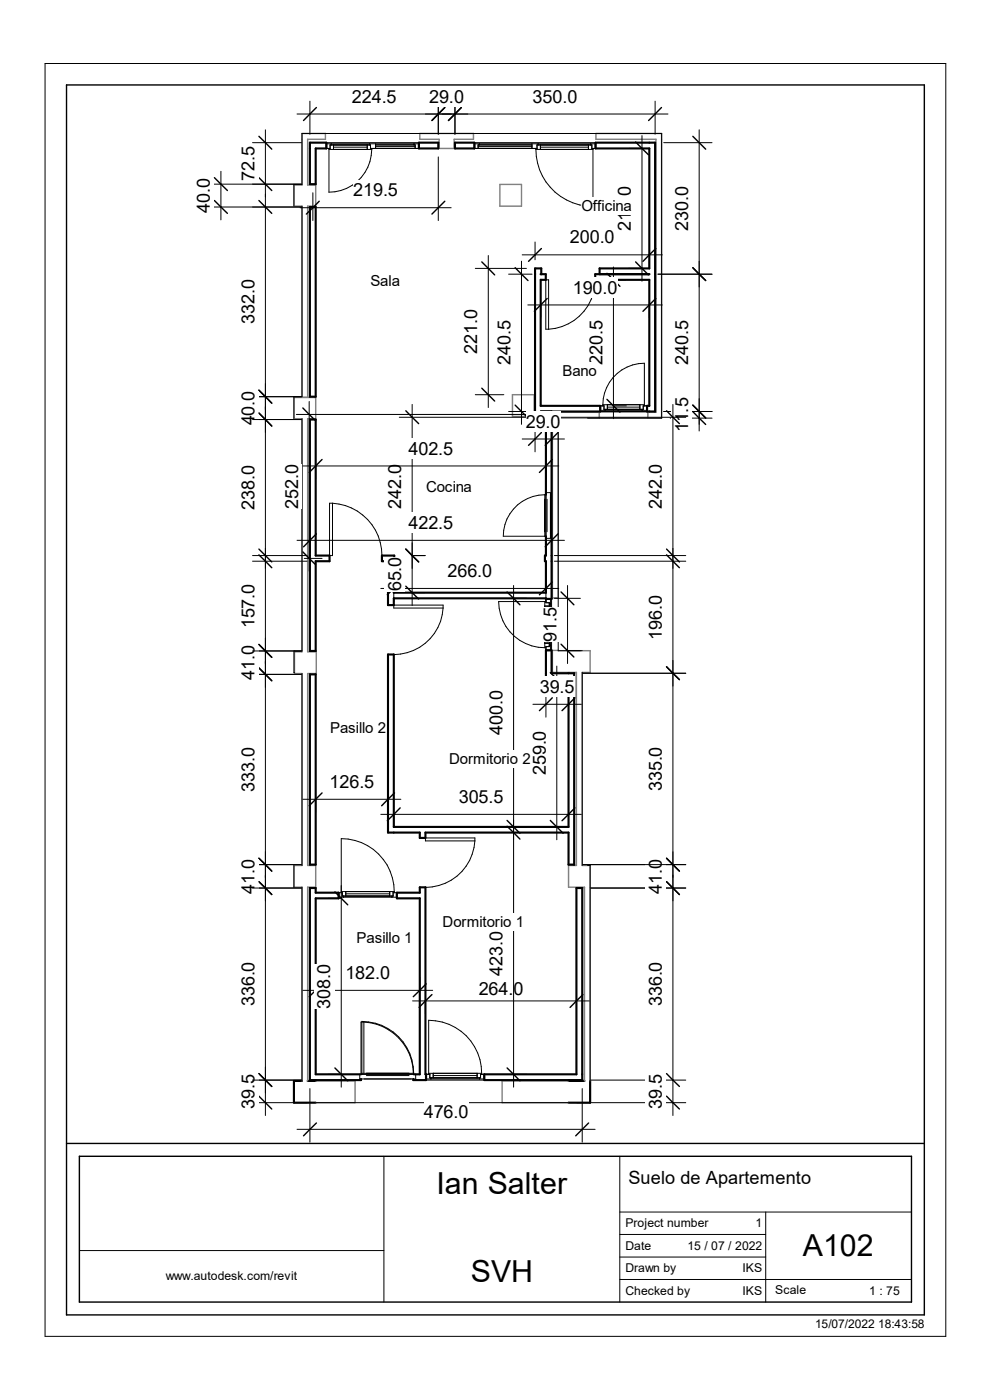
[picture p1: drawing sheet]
<svg xmlns="http://www.w3.org/2000/svg" width="297mm" height="420mm" viewBox="0 0 297 420" stroke-linecap="round" stroke-linejoin="round" font-family="sans-serif">
<g fill="none" stroke="#000" stroke-width=".64">
<path d="M92.9 42.8h4.9v1.7h-3.2v10.7h-1.7zM125.6 42.8h5.8v1.7h-5.8zM136.4 42.8h5.8v1.7h-5.8zM92.9 62.1h1.7v56.9h-1.7zM162.1 82.3h1.5v1.6h-1.5v37.9h17.8v1.6h-17.8M162.2 82.3v-1.8h-1.8v44.7h3.2v23.2M179.7 82.3v-1.8h14.9v-36h-16.1v-1.7h17.8v80.6h-2.4v-1.6h.7v-37.9h-16.2v-1.6h16.2M92.9 125.9h1.7v40.8h4.2v1.7h-4.2v26.9h-1.7zM165.3 123.4v56.3h-1.7v-.2h-45.6v2h-1.7v-13.1h-1.8v-1.7h3.7l-.2 11.1h45.6v-9.4h-.3v-1.7h.3v-5.8M116.3 196.3h1.7v51.8h52.4v-44.4h-6.8v-8.6h1.7v6.9h6.8v57.4h-1.7v-9.6h-42.9v1.6h-1.7v-1.6h-9.5zM92.9 202.3h1.7v57.1h-1.7zM172.8 266.4h1.7v57.6h-29.3v-1.7h27.6z"/>
<path d="M90.5 324.3h-2.4v6.5h6.5M92.2 324.3h2.4M108.2 322.3h-13.6v-52.8h6.9v-1.7h-6.9v-1.4h-1.7v57.6h15.3v-.3M124 322.3h1.8v-52.8h-6.8v-1.7h6.8v-1.6h1.7v56.1h.2v1.7h-3.8v-.3M170.4 324.3h4.8M176.9 324.3v6.5h-6.5"/>
</g>
<path d="M90.5 40h7v1.8h-5.3v13.7h2.4v6.3h-2.4v57.4h-1.7v-57.4h-2.4v-6.3h2.4zM125.8 40h16.1v1.8h-5.8v2.7h-4.5v-2.7h-5.8zM149.8 55.3h6.5v6.5h-6.5zM178.6 40h19.7v85.4h-4.2v-1.7h2.5v-81.9h-18zM153.6 118.4h6.5v6.5h-6.5zM165.6 123.7h14v1.7h-12.3v54h-1.7zM90.5 324.3v-58.2h-2.4v-6.5h2.4v-57.5h-2.2v-6.6h2.2v-69.9h-2.4v-6.3h6.5v6.3h-2.4v69.9h2.6v6.6h-2.6v57.5h2.4v6.5h-2.4v58.2M94.6 324.3h11.8v6.5h-11.8M170.4 324.3h-19.9v6.5h19.9M175.2 324.3v-58.2h-4.8v-6.5h2.4v-57.9h-7.2v-6.6l11.3 .1v6.5h-2.4v57.9h2.4v64.7" fill="none" stroke="#7f7f7f" stroke-width=".42"/>
<path d="M179.6 123.7h14.5v1.7h-14.5z" fill="none" stroke="#7f7f7f" stroke-width=".3"/>
<g fill="none" stroke="#000" stroke-width=".3">
<path d="M97.8 42.8h27.8v1.7h-14.6v-1h-12.1v1h-1.1zM98 44.5v-1.4h27.4v1.4M98.6 44.8h12.8M98.6 44.5v13.2M99.3 43.1v.4M99.9 44.2h10.2M99.9 43.5v1.3M110.1 43.5v1.3M110.7 43.1v.4M111.4 44.8a12.9 12.9 0 0 1-12.8 12.9M111.4 44.5v.3M112.6 44h11.8"/>
<path d="M112.6 43.5h11.8v1M112.6 43.1v1.4M124.1 43.1v.4M142.2 42.8h36.3v1.7h-1.1v-1h-16.4v1h-18.8zM142.3 44.5v-1.4h36.1v1.4M143.3 44h16.1M143.7 43.1v.4M159.4 43.5h-16.1v1M159.4 43.1v1.4M160.6 44.8h17.1M160.6 44.5v.3M161.3 43.1v.4"/>
<path d="M162 44.2h14.4M162 43.5v1.3M176.4 43.5v1.3M177 43.1v.4M177.7 44.5l.1 17.4a17.1 17.1 0 0 1-17.2-17.1M88.1 61.7v-6.4h2.4v-15.3h107.8v85.4h-22.2M90.5 61.8v57.2h-2.4v6.5M163.6 83.9h.8v14.9h-.8zM178.4 83.9a14.8 14.8 0 0 1-14 14.9M90.5 125.6v69.7h-2.4v6.5h.2M167.3 125.4v69.8h7.2M179.9 121.8h1.1v1h11.8v-1h1.1v1.6h-14z"/>
<path d="M180 121.8v1.3h13.8v-1.3M180.7 121.4a12.5 12.5 0 0 1 12.4-12.4v12.8M180.7 121.4h12.4M180.7 121.4v.4M181.4 122.8v.3M182 122.1h9.8M182 121.4v1.4M191.8 121.4v1.4M192.4 122.8v.3M98.8 151h.9v15.7h-.9zM99.7 151a15.7 15.7 0 0 1 14.8 15.7M163.3 148.4a12.4 12.4 0 0 0-12.5 12.5h12.8"/>
<path d="M163.3 148.4v12.5M163.3 148.4h.3M163.6 147.8h1.4v13.7h-1.4zM164 149.8v9.7M163.6 179.7h1.7v15.4h-1.7v-1.1h1v-13.2h-1zM163.6 179.8h1.4v15.1h-1.4M79.5 198.5v64.7M118 181.5h14.8v.9h-14.8zM132.8 182.4a14.8 14.8 0 0 1-14.8 14M163.3 180.5v13.8M163.3 181.8h1.3M163.3 193h1.3"/>
<path d="M163.3 194.3h.3M163.6 180.5h-14.2a13.9 13.9 0 0 0 13.9 13.8M164 181.8v11.2M164.6 181.1h.4M164.6 193.6h.4M75.7 202.3h14.6M90.5 202.1v57.5M174.5 201.7v57.9M75.7 259.4h14.6M88.1 259.6v6.5M127.5 251.4h14.8v.9h-14.8zM142.3 252.3a14.8 14.8 0 0 1-14.8 13.9"/>
<path d="M176.1 259.6h.8v71.2h-88.8v-6.5M90.5 266.1v58.2M101.6 267.8h1v1h15.2v-1h1v1.4h-17.2zM102.3 267.5h15.9M103 268.8v.4M103.6 268.1h13.2M103.6 267.5v1.3M116.8 267.5v1.3M117.5 268.8v.4M118.2 267.5a15.9 15.9 0 0 0-15.9-15.9v16.2M118.2 267.5v.3M109.1 306.6a15.6 15.6 0 0 1 14.8 15.4"/>
<path d="M109.1 306.6v15.4M109.1 306.6h-.9v15.7M107.8 322.3h16.8v1.4h-16.8zM108.5 322h15.5M109.8 322.7h12.8M124 322a15.6 15.6 0 0 0-15.5-15.6v15.9M124 322v.3M127.7 322.3h1.1v1h15.2v-1h1.2v1.7h-17.5zM127.8 322.3v1.4h17.2v-1.4M128.5 322h15.9M129.2 323.3v.4M129.8 322.7h13.2"/>
<path d="M129.8 322v1.3M143 322v1.3M143.7 323.3v.4M144.4 322a15.8 15.8 0 0 0-15.9-15.9v16.2M144.4 322v.3"/>
</g>
<path d="M77.6 200.4l3.8 3.8M77.6 257.5l3.8 3.8" fill="none" stroke="#000" stroke-width=".42"/>
<path d="M71.2 224.2h6.3v13.4h-6.3z" fill="#fff"/>
<path d="M75.7 259.4h14.6M79.5 255.5v14.8M75.7 266.4h14.6" fill="none" stroke="#000" stroke-width=".3"/>
<path d="M77.6 257.5l3.8 3.8M77.6 264.5l3.8 3.9" fill="none" stroke="#000" stroke-width=".42"/>
<path d="M71.2 257.7h6.3v10.4h-6.3z" fill="#fff"/>
<path d="M79.5 58.3v64.6M75.7 62.1h14.6M75.7 119h14.6" fill="none" stroke="#000" stroke-width=".3"/>
<path d="M77.6 60.2l3.8 3.8M77.6 117.1l3.8 3.8" fill="none" stroke="#000" stroke-width=".42"/>
<path d="M71.2 83.9h6.3v13.4h-6.3z" fill="#fff"/>
<path d="M75.7 119h14.6M79.5 115.1v14.6M75.7 125.9h14.6" fill="none" stroke="#000" stroke-width=".3"/>
<path d="M77.6 117.1l3.8 3.8M77.6 123.9l3.8 3.9" fill="none" stroke="#000" stroke-width=".42"/>
<path d="M71.2 117.3h6.3v10.4h-6.3z" fill="#fff"/>
<path d="M62.4 55.2h27.9M66.2 51.4v14.6M62.4 62.1h27.9" fill="none" stroke="#000" stroke-width=".3"/>
<path d="M64.3 53.3l3.9 3.8M64.3 60.2l3.9 3.8" fill="none" stroke="#000" stroke-width=".42"/>
<path d="M57.9 53.5h6.3v10.4h-6.3z" fill="#fff"/>
<path d="M79.5 38.9v20.2M75.7 42.8h14.6M75.7 55.2h14.6" fill="none" stroke="#000" stroke-width=".3"/>
<path d="M77.6 40.9l3.8 3.8M77.6 53.3l3.8 3.8" fill="none" stroke="#000" stroke-width=".42"/>
<path d="M71.2 43.9h6.3v10.4h-6.3z" fill="#fff"/>
<path d="M89 34.2h46.2M92.9 30.4v9.9M131.4 30.4v9.9" fill="none" stroke="#000" stroke-width=".3"/>
<path d="M94.8 32.3l-3.8 3.9M133.3 32.3l-3.8 3.9" fill="none" stroke="#000" stroke-width=".42"/>
<path d="M105.5 25.9h13.3v6.1h-13.3z" fill="#fff"/>
<path d="M132.5 34.2h67.7M136.4 30.4v9.9M196.3 30.4v9.9" fill="none" stroke="#000" stroke-width=".3"/>
<path d="M138.3 32.3l-3.9 3.9M198.2 32.3l-3.8 3.9" fill="none" stroke="#000" stroke-width=".42"/>
<path d="M159.6 25.9h13.4v6.1h-13.4z" fill="#fff"/>
<path d="M127.5 34.2h12.7M131.4 30.4v9.9M136.4 30.4v9.9" fill="none" stroke="#000" stroke-width=".3"/>
<path d="M133.3 32.3l-3.8 3.9M138.3 32.3l-3.9 3.9" fill="none" stroke="#000" stroke-width=".42"/>
<path d="M128.7 25.9h10.3v6.1h-10.3z" fill="#fff"/>
<path d="M209.5 38.9v47.2M198.9 42.8h14.5M197.2 82.3h16.2" fill="none" stroke="#000" stroke-width=".3"/>
<path d="M207.6 40.9l3.9 3.8M207.6 80.3l3.9 3.9" fill="none" stroke="#000" stroke-width=".42"/>
<path d="M201.3 55.8h6.2v13.5h-6.2z" fill="#fff"/>
<path d="M209.5 78.4v48.9M197.2 82.3h16.2M198.9 123.4h14.5" fill="none" stroke="#000" stroke-width=".3"/>
<path d="M207.6 80.3l3.9 3.9M207.6 121.5l3.9 3.9" fill="none" stroke="#000" stroke-width=".42"/>
<path d="M201.3 96.1h6.2v13.5h-6.2z" fill="#fff"/>
<path d="M183.7 83.9h4M183.9 80.1v45.5M183.7 121.8h4" fill="none" stroke="#000" stroke-width=".3"/>
<path d="M181.9 82l3.9 3.9M181.9 119.8l3.9 3.9" fill="none" stroke="#000" stroke-width=".42"/>
<path d="M175.6 96.1h6.2v13.5h-6.2z" fill="#fff"/>
<path d="M209.5 119.6v9.7M198.9 123.4h14.5M200.9 125.4h12.5" fill="none" stroke="#000" stroke-width=".3"/>
<path d="M207.6 123.5l3.9 3.8M207.6 121.5l3.9 3.9" fill="none" stroke="#000" stroke-width=".42"/>
<path d="M201.3 119.3h6.2v10.4h-6.2z" fill="#fff"/>
<path d="M158.2 91.5h40.3M162.1 91.3v4M194.6 91.3v4" fill="none" stroke="#000" stroke-width=".3"/>
<path d="M164 89.5l-3.9 3.9M196.6 89.5l-3.9 3.9" fill="none" stroke="#000" stroke-width=".42"/>
<path d="M171.7 83.2h13.3v6h-13.3z" fill="#fff"/>
<path d="M156.5 76.5h42M160.4 72.6v5.3M194.6 76.3v4" fill="none" stroke="#000" stroke-width=".3"/>
<path d="M162.3 74.5l-3.9 3.9M196.6 74.5l-3.9 3.9" fill="none" stroke="#000" stroke-width=".42"/>
<path d="M170.8 68.2h13.4v6h-13.4z" fill="#fff"/>
<path d="M146.3 76.7v45.6M142.5 80.5h15.3M142.5 118.4h8.5" fill="none" stroke="#000" stroke-width=".3"/>
<path d="M144.4 78.6l3.9 3.9M144.4 116.5l3.9 3.8" fill="none" stroke="#000" stroke-width=".42"/>
<path d="M138 92.8h6.3v13.4h-6.3z" fill="#fff"/>
<path d="M88.8 124.3h69.8M92.7 120.4v51M91.2 167.5h5.3" fill="none" stroke="#000" stroke-width=".3"/>
<path d="M90.8 122.4l3.8 3.8M90.8 165.6l3.8 3.8" fill="none" stroke="#000" stroke-width=".42"/>
<path d="M84.4 139.2h6.2v13.5h-6.2z" fill="#fff"/>
<path d="M75.7 324h14.6M75.7 330.8h16.3M79.5 320.1v14.5" fill="none" stroke="#000" stroke-width=".3"/>
<path d="M77.6 322.1l3.8 3.8M77.6 328.8l3.8 3.9" fill="none" stroke="#000" stroke-width=".42"/>
<path d="M71.2 322.2h6.3v10.5h-6.3z" fill="#fff"/>
<path d="M75.7 266.4h14.6M79.5 262.6v65.3M75.7 324h14.6" fill="none" stroke="#000" stroke-width=".3"/>
<path d="M77.6 264.5l3.8 3.9M77.6 322.1l3.8 3.8" fill="none" stroke="#000" stroke-width=".42"/>
<path d="M71.2 288.5h6.3v13.4h-6.3z" fill="#fff"/>
<path d="M177 266.4h28.5M201.7 262.6v72M172.9 330.8h32.6M177 324h28.5" fill="none" stroke="#000" stroke-width=".3"/>
<path d="M199.8 264.5l3.8 3.9M199.8 328.8l3.8 3.9M199.8 322.1l3.8 3.8" fill="none" stroke="#000" stroke-width=".42"/>
<g fill="#fff">
<path d="M193.4 288.5h6.2v13.4h-6.2z"/>
<path d="M193.4 322.2h6.2v10.5h-6.2z"/>
</g>
<path d="M89 338.8h89.4M92.9 326.6v16M174.5 326.6v16" fill="none" stroke="#000" stroke-width=".3"/>
<path d="M94.8 336.9l-3.8 3.8M176.4 336.9l-3.8 3.8" fill="none" stroke="#000" stroke-width=".42"/>
<path d="M127 330.5h13.4v6h-13.4z" fill="#fff"/>
<path d="M90.8 297.1h38.9M94.6 293.2v4M125.8 293.2v4" fill="none" stroke="#000" stroke-width=".3"/>
<path d="M96.5 295.1l-3.8 3.9M127.7 295.1l-3.8 3.9" fill="none" stroke="#000" stroke-width=".42"/>
<path d="M103.5 288.8h13.4v6h-13.4z" fill="#fff"/>
<path d="M123.7 300.3h52.9M127.5 300.1v4M172.8 300.1v4" fill="none" stroke="#000" stroke-width=".3"/>
<path d="M129.5 298.4l-3.9 3.8M174.7 298.4l-3.8 3.8" fill="none" stroke="#000" stroke-width=".42"/>
<path d="M143.5 293.5h13.3v6.1h-13.3z" fill="#fff"/>
<path d="M153.8 249.8h4M153.9 245.9v80.2M153.8 322.3h4" fill="none" stroke="#000" stroke-width=".3"/>
<path d="M152 247.9l3.8 3.8M152 320.4l3.8 3.8" fill="none" stroke="#000" stroke-width=".42"/>
<path d="M145.6 279.4h6.2v13.4h-6.2z" fill="#fff"/>
<path d="M90.8 239.8h29.3M94.6 239.6v4M116.3 239.6v4" fill="none" stroke="#000" stroke-width=".3"/>
<path d="M96.5 237.9l-3.8 3.8M118.2 237.9l-3.8 3.8" fill="none" stroke="#000" stroke-width=".42"/>
<path d="M98.8 231.5h13.3v6h-13.3z" fill="#fff"/>
<path d="M114.1 176.5h53.4M118 176.4v4M163.6 176.4v4" fill="none" stroke="#000" stroke-width=".3"/>
<path d="M119.9 174.6l-3.8 3.8M165.5 174.6l-3.8 3.8" fill="none" stroke="#000" stroke-width=".42"/>
<path d="M134.1 168.2h13.4v6.1h-13.4z" fill="#fff"/>
<path d="M114.1 244.3h60.1M118 244.1v4.1M170.4 244.1v4.1" fill="none" stroke="#000" stroke-width=".3"/>
<path d="M119.9 242.4l-3.8 3.8M172.3 242.4l-3.9 3.8" fill="none" stroke="#000" stroke-width=".42"/>
<path d="M137.5 236h13.4v6.1h-13.4z" fill="#fff"/>
<path d="M166.9 199.8v52.1M163 203.7h4M163 248.1h4" fill="none" stroke="#000" stroke-width=".3"/>
<path d="M164.9 201.8l3.9 3.8M164.9 246.1l3.9 3.9" fill="none" stroke="#000" stroke-width=".42"/>
<path d="M158.6 219.2h6.2v13.4h-6.2z" fill="#fff"/>
<path d="M153.8 179.5h4M153.9 175.6v76.3M153.8 248.1h4" fill="none" stroke="#000" stroke-width=".3"/>
<path d="M152 177.6l3.8 3.8M152 246.1l3.8 3.9" fill="none" stroke="#000" stroke-width=".42"/>
<path d="M145.6 207.1h6.2v13.4h-6.2z" fill="#fff"/>
<path d="M98.4 269.5h4M102.3 265.6v60.5M98.4 322.3h4" fill="none" stroke="#000" stroke-width=".3"/>
<path d="M100.4 267.5l3.8 3.9M100.4 320.4l3.8 3.8" fill="none" stroke="#000" stroke-width=".42"/>
<path d="M94 289.2h6.2v13.4h-6.2z" fill="#fff"/>
<path d="M166.2 179.5h7.7M170.1 175.6v23.5M169.9 195.2h4" fill="none" stroke="#000" stroke-width=".3"/>
<path d="M168.1 177.6l3.9 3.8M168.1 193.3l3.9 3.8" fill="none" stroke="#000" stroke-width=".42"/>
<path d="M161.8 182.2h6.3v10.4h-6.3z" fill="#fff"/>
<path d="M123.4 166.7h4M123.4 177.8h4M123.5 162.8v18.9" fill="none" stroke="#000" stroke-width=".3"/>
<path d="M121.6 164.7l3.9 3.9M121.6 175.9l3.9 3.8" fill="none" stroke="#000" stroke-width=".42"/>
<path d="M115.2 167h6.3v10.5h-6.3z" fill="#fff"/>
<path d="M188.6 44.5h4M192.4 40.7v43.7M188.6 80.5h4" fill="none" stroke="#000" stroke-width=".3"/>
<path d="M190.5 42.6l3.9 3.8M190.5 78.6l3.9 3.9" fill="none" stroke="#000" stroke-width=".42"/>
<path d="M184.1 55.8h6.3v13.5h-6.3z" fill="#fff"/>
<path d="M119.7 125.2h38.1M123.5 121.3v49.2M123.4 166.7h4" fill="none" stroke="#000" stroke-width=".3"/>
<path d="M121.6 123.2l3.9 3.9M121.6 164.7l3.9 3.9" fill="none" stroke="#000" stroke-width=".42"/>
<path d="M115.2 139.2h6.3v13.5h-6.3z" fill="#fff"/>
<path d="M90.8 139.8h76.7M94.6 139.6v4M163.6 139.6v4" fill="none" stroke="#000" stroke-width=".3"/>
<path d="M96.5 137.8l-3.8 3.9M165.5 137.8l-3.8 3.9" fill="none" stroke="#000" stroke-width=".42"/>
<path d="M122.4 131.5h13.4v6h-13.4z" fill="#fff"/>
<path d="M75.7 195.3h14.6M79.5 191.4v14.8M75.7 202.3h14.6" fill="none" stroke="#000" stroke-width=".3"/>
<path d="M77.6 193.3l3.8 3.9M77.6 200.4l3.8 3.8" fill="none" stroke="#000" stroke-width=".42"/>
<path d="M71.2 193.6h6.3v10.4h-6.3z" fill="#fff"/>
<path d="M75.7 168.4h16.3M79.5 164.5v34.6M75.7 195.3h14.6" fill="none" stroke="#000" stroke-width=".3"/>
<path d="M77.6 166.5l3.8 3.8M77.6 193.3l3.8 3.9" fill="none" stroke="#000" stroke-width=".42"/>
<path d="M71.2 175.1h6.3v13.5h-6.3z" fill="#fff"/>
<path d="M75.7 125.9h14.6M79.5 122v48.5M75.7 166.7h16.3" fill="none" stroke="#000" stroke-width=".3"/>
<path d="M77.6 123.9l3.8 3.9M77.6 164.7l3.8 3.9" fill="none" stroke="#000" stroke-width=".42"/>
<path d="M71.2 139.6h6.3v13.4h-6.3z" fill="#fff"/>
<path d="M174.7 259.4h30.8M201.7 255.5v14.8M177 266.4h28.5" fill="none" stroke="#000" stroke-width=".3"/>
<path d="M199.8 257.5l3.8 3.8M199.8 264.5l3.8 3.9" fill="none" stroke="#000" stroke-width=".42"/>
<path d="M193.4 257.7h6.2v10.4h-6.2z" fill="#fff"/>
<path d="M201.7 198.1v65.1M174.7 202h30.8M174.7 259.4h30.8" fill="none" stroke="#000" stroke-width=".3"/>
<path d="M199.8 200l3.8 3.9M199.8 257.5l3.8 3.8" fill="none" stroke="#000" stroke-width=".42"/>
<path d="M193.4 224h6.2v13.4h-6.2z" fill="#fff"/>
<path d="M159.7 211.3h14.5M163.6 206.2v8.9M170.4 211.1v4" fill="none" stroke="#000" stroke-width=".3"/>
<path d="M165.5 209.3l-3.8 3.9M172.3 209.3l-3.9 3.9" fill="none" stroke="#000" stroke-width=".42"/>
<path d="M161.8 203h10.4v6h-10.4z" fill="#fff"/>
<path d="M166.2 168.4h39.3M201.7 164.5v41.3M174.7 202h30.8" fill="none" stroke="#000" stroke-width=".3"/>
<path d="M199.8 166.5l3.8 3.8M199.8 200l3.8 3.9" fill="none" stroke="#000" stroke-width=".42"/>
<path d="M193.4 178.5h6.2v13.4h-6.2z" fill="#fff"/>
<path d="M166.2 125.2h39.3M201.7 121.3v49.2M166.2 166.7h39.3" fill="none" stroke="#000" stroke-width=".3"/>
<path d="M199.8 123.2l3.8 3.9M199.8 164.7l3.8 3.9" fill="none" stroke="#000" stroke-width=".42"/>
<path d="M193.4 139.2h6.2v13.5h-6.2z" fill="#fff"/>
<path d="M156.3 78.4v48.9M152.4 82.3h7.1M152.4 123.4h7.1" fill="none" stroke="#000" stroke-width=".3"/>
<path d="M154.4 80.3l3.8 3.9M154.4 121.5l3.8 3.9" fill="none" stroke="#000" stroke-width=".42"/>
<path d="M148 96.1h6.3v13.5h-6.3z" fill="#fff"/>
<path d="M156.5 131.7h12.7M160.4 127.8v7.8M165.3 131.5v4.1" fill="none" stroke="#000" stroke-width=".3"/>
<path d="M162.3 129.8l-3.9 3.8M167.3 129.8l-3.9 3.8" fill="none" stroke="#000" stroke-width=".42"/>
<path d="M157.6 123.4h10.4v6.1h-10.4z" fill="#fff"/>
<path d="M89 162.1h80.2M92.9 161.9v4M165.3 161.9v4" fill="none" stroke="#000" stroke-width=".3"/>
<path d="M94.8 160.1l-3.8 3.9M167.3 160.1l-3.9 3.9" fill="none" stroke="#000" stroke-width=".42"/>
<g fill="#fff">
<path d="M122.4 153.8h13.4v6.1h-13.4z"/>
<path d="M111 81.6h8.8v5.1h-8.8z"/>
<path d="M168.6 108.7h10.3v5.1h-10.3z"/>
<path d="M174.2 59.1h15.1v5.1h-15.1z"/>
<path d="M127.7 143.6h13.7v5.1h-13.7z"/>
<path d="M134.6 225.1h24.4v5.1h-24.4z"/>
<path d="M132.6 273.9h24.4v5.1h-24.4z"/>
<path d="M106.8 278.8h16.8v5.2h-16.8z"/>
<path d="M98.9 215.7h16.8v5.1h-16.8z"/>
</g>
<path d="M93.8 57.8v8.4M131.4 47.1v19.1M89.9 62.3h45.3" fill="none" stroke="#000" stroke-width=".3"/>
<path d="M95.7 60.4l-3.9 3.8M133.3 60.4l-3.8 3.8" fill="none" stroke="#000" stroke-width=".42"/>
<path d="M105.9 54h13.4v6h-13.4z" fill="#fff"/>
<path d="M13.5 19h270v381.9h-270zM115.1 346.9v43.7M185.8 346.9v43.7M23.8 375.2h91.3M185.8 363.6h87.4M185.8 370.3h43.7M185.8 377.1h43.7M229.5 363.6v27M185.8 383.8h87.4" fill="none" stroke="#000" stroke-width=".3"/>
<path d="M19.9 25.5h257.1v369h-257.1zM19.9 343h257.1M23.8 346.9h249.4v43.7h-249.4z" fill="none" stroke="#000" stroke-width=".42"/>
<g fill="#fff">
<path d="M232.4 385h9.2v4.1h-9.2z"/>
<path d="M187.5 385.2h19.3v4.1h-19.3z"/>
<path d="M187.5 378.4h15.2v4.2h-15.2z"/>
<path d="M187.5 371.7h7.7v4.1h-7.7z"/>
<path d="M187.5 364.9h25v4.2h-25z"/>
<path d="M49.6 380.7h39.5v4.2h-39.5z"/>
<path d="M260.5 385.3h9.2v4.2h-9.2z"/>
<path d="M244.3 395.2h32.8v4h-32.8z"/>
<path d="M226.4 364.8h2.1v4.2h-2.1z"/>
<path d="M206 371.7h22.5v4.2h-22.5z"/>
<path d="M222.5 378.4h6v4.2h-6z"/>
<path d="M222.5 385.2h6v4.1h-6z"/>
</g>
<g font-size="9.1">
<text x="130.8" y="358.3">Ian Salter</text>
<text x="240.6" y="376.9">A102</text>
<text x="141.1" y="384.6">SVH</text>
</g>
<text font-size="5.5" x="188.3" y="355.1">Suelo de Apartemento</text>
<g font-size="5.4">
<text x="105.5" y="30.8">224.5</text>
<text x="128.7" y="30.8">29.0</text>
<text x="159.6" y="30.8">350.0</text>
<text x="76.2" y="54.2" transform="rotate(-90 76.2 54.2)">72.5</text>
<text x="105.9" y="58.8">219.5</text>
<text x="62.9" y="63.9" transform="rotate(-90 62.9 63.9)">40.0</text>
<text x="189.1" y="69.2" transform="rotate(-90 189.1 69.2)">210.0</text>
<text x="206.2" y="69.2" transform="rotate(-90 206.2 69.2)">230.0</text>
<text x="170.8" y="73">200.0</text>
<text x="171.7" y="88.1">190.0</text>
<text x="76.2" y="97.2" transform="rotate(-90 76.2 97.2)">332.0</text>
<text x="143" y="106.1" transform="rotate(-90 143 106.1)">221.0</text>
<text x="153" y="109.5" transform="rotate(-90 153 109.5)">240.5</text>
<text x="180.6" y="109.5" transform="rotate(-90 180.6 109.5)">220.5</text>
<text x="206.2" y="109.5" transform="rotate(-90 206.2 109.5)">240.5</text>
<text x="76.2" y="127.6" transform="rotate(-90 76.2 127.6)">40.0</text>
<text x="157.6" y="128.3">29.0</text>
<text x="206.2" y="129.7" transform="rotate(-90 206.2 129.7)">11.5</text>
<text x="122.4" y="136.4">402.5</text>
<text x="76.2" y="153" transform="rotate(-90 76.2 153)">238.0</text>
<text x="89.4" y="152.6" transform="rotate(-90 89.4 152.6)">252.0</text>
<text x="120.2" y="152.6" transform="rotate(-90 120.2 152.6)">242.0</text>
<text x="198.4" y="152.6" transform="rotate(-90 198.4 152.6)">242.0</text>
<text x="122.4" y="158.7">422.5</text>
<text x="134.1" y="173.1">266.0</text>
<text x="120.2" y="177.4" transform="rotate(-90 120.2 177.4)">65.0</text>
<text x="76.2" y="188.5" transform="rotate(-90 76.2 188.5)">157.0</text>
<text x="198.4" y="191.9" transform="rotate(-90 198.4 191.9)">196.0</text>
<text x="166.8" y="192.6" transform="rotate(-90 166.8 192.6)">91.5</text>
<text x="76.2" y="204" transform="rotate(-90 76.2 204)">41.0</text>
<text x="161.8" y="207.9">39.5</text>
<text x="150.6" y="220.5" transform="rotate(-90 150.6 220.5)">400.0</text>
<text x="163.6" y="232.6" transform="rotate(-90 163.6 232.6)">259.0</text>
<text x="76.2" y="237.5" transform="rotate(-90 76.2 237.5)">333.0</text>
<text x="98.8" y="236.3">126.5</text>
<text x="198.4" y="237.4" transform="rotate(-90 198.4 237.4)">335.0</text>
<text x="137.5" y="240.9">305.5</text>
<text x="76.2" y="268.1" transform="rotate(-90 76.2 268.1)">41.0</text>
<text x="198.4" y="268.1" transform="rotate(-90 198.4 268.1)">41.0</text>
<text x="103.5" y="293.6">182.0</text>
<text x="150.6" y="292.7" transform="rotate(-90 150.6 292.7)">423.0</text>
<text x="143.5" y="298.4">264.0</text>
<text x="76.2" y="301.9" transform="rotate(-90 76.2 301.9)">336.0</text>
<text x="99" y="302.6" transform="rotate(-90 99 302.6)">308.0</text>
<text x="198.4" y="301.9" transform="rotate(-90 198.4 301.9)">336.0</text>
<text x="76.2" y="332.6" transform="rotate(-90 76.2 332.6)">39.5</text>
<text x="127" y="335.4">476.0</text>
<text x="198.4" y="332.6" transform="rotate(-90 198.4 332.6)">39.5</text>
</g>
<g font-size="4.5">
<text x="174.2" y="63.2">Officina</text>
<text x="111" y="85.7">Sala</text>
<text x="168.6" y="112.7">Bano</text>
<text x="127.7" y="147.7">Cocina</text>
<text x="98.9" y="219.8">Pasillo 2</text>
<text x="134.6" y="229.1">Dormitorio 2</text>
<text x="132.6" y="278">Dormitorio 1</text>
<text x="106.8" y="282.9">Pasillo 1</text>
</g>
<g font-size="3.6">
<text x="187.4" y="368.2">Project number</text>
<text x="226.4" y="368.1">1</text>
<text x="187.5" y="374.9">Date</text>
<text x="206" y="375">15 / 07 / 2022</text>
<text x="49.7" y="384">www.autodesk.com/revit</text>
<text x="187.5" y="381.7">Drawn by</text>
<text x="222.5" y="381.7">IKS</text>
<text x="187.5" y="388.5">Checked by</text>
<text x="222.5" y="388.5">IKS</text>
<text x="232.4" y="388.2">Scale</text>
<text x="260.5" y="388.6">1 : 75</text>
<text x="244.3" y="398.4">15/07/2022 18:43:58</text>
</g>
</svg>
